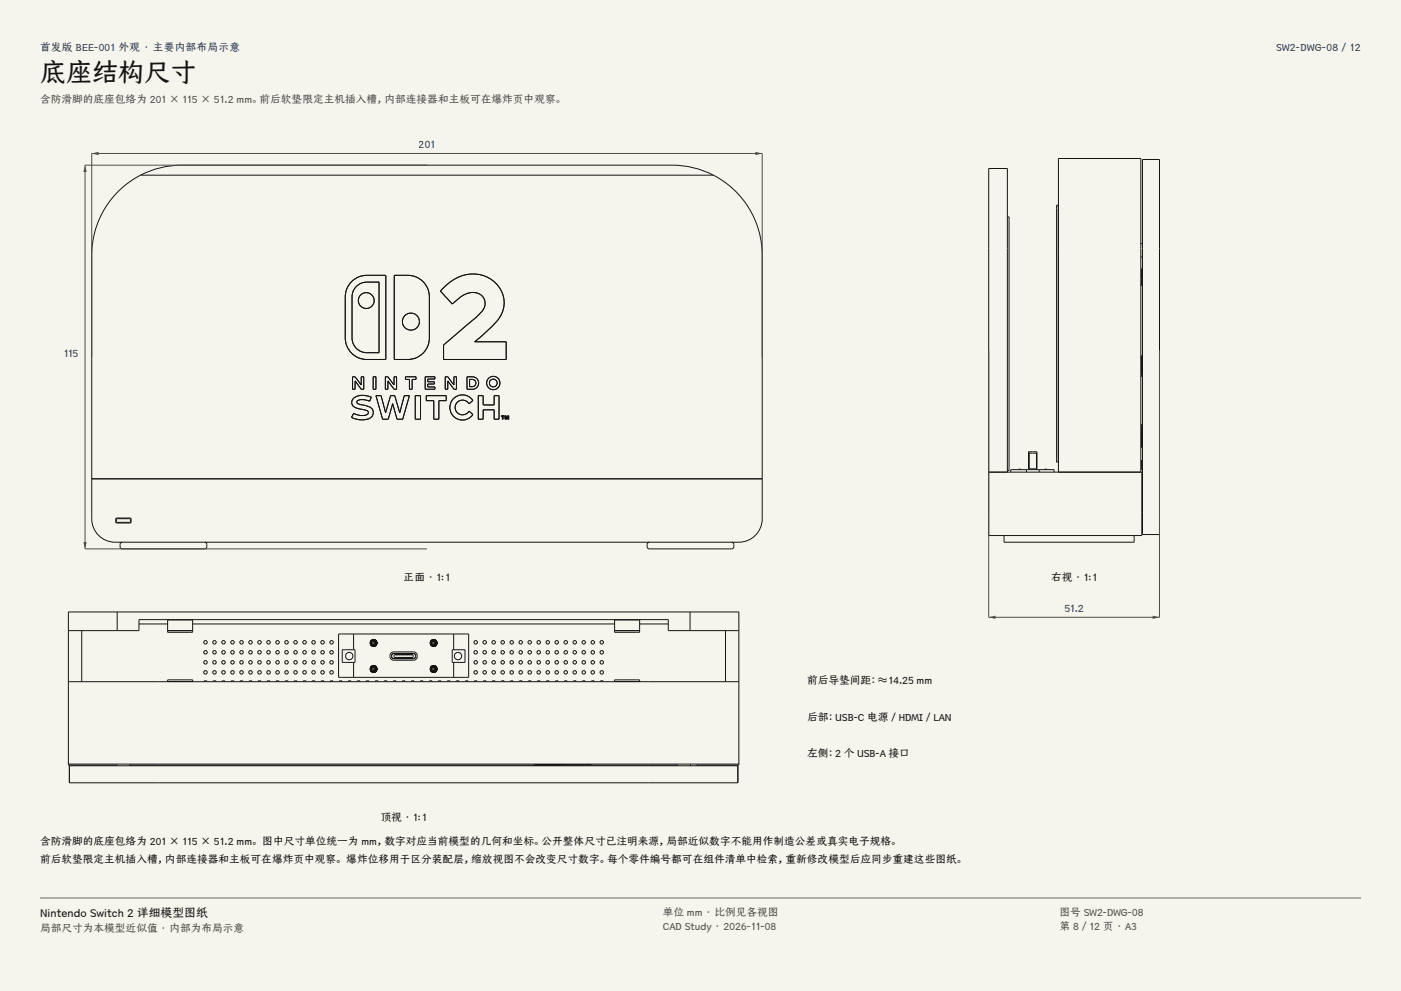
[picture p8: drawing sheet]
<svg xmlns="http://www.w3.org/2000/svg" width="420mm" height="297mm" viewBox="0 0 420 297" stroke-linecap="round" stroke-linejoin="round" font-family="sans-serif">
<g fill="#f5f4ed">
<path d="M0 0h420v297h-420z"/>
<path d="M12 12h396v275h-396z"/>
</g>
<g fill="none" stroke="#141413" stroke-width=".3">
<path d="M42.1 52.5a27 27 0 0 0-14.6 24v79a7 7 0 0 0 7 7h187a7 7 0 0 0 7-7v-79a27 27 0 0 0-14.6-24M42.1 52.5a27 27 0 0 1 12.4-3h147a27 27 0 0 1 12.4 3M42.1 52.5h171.8M342.5 47.8h5.1v112.4h-5.1zM302 65h.5v76h-.5M316.8 61.5h.5v77h-.5zM342 73h.5M342 77h.5M105.4 84.4a6.5 6.5 0 0 1 4.6-1.9h5.5l.2 .2v24.9l-5.7 .1a6.5 6.5 0 0 1-6.5-6.4v-12.3a6.5 6.5 0 0 1 1.9-4.6zM106.8 85.8a4.4 4.4 0 0 1 3.2-1.3h3.6v21.2h-3.6a4.4 4.4 0 0 1-4.5-4.4v-12.3a4.4 4.4 0 0 1 1.3-3.2zM118.2 82.6l4.1-.1a6.5 6.5 0 0 1 6.4 6.5v12.3a6.5 6.5 0 0 1-6.4 6.4h-3.9l-.2-.1zM123.2 98.9h.1"/>
<path d="M132.9 86.4a11.1 11.1 0 0 1 14.8-2.3 8.4 8.4 0 0 1 0 13.5l-5.4 4.8h9.5v5.3h-18.8v-4.3l7.5-6.5a16.7 16.7 0 0 0 4.8-5 3.5 3.5 0 0 0-1.1-3.6 3.5 3.5 0 0 0-3.7-.5 13.1 13.1 0 0 0-4.9 3.3l-3.6-3.9zM342 82.4h.2v1.2v2h-.2M342.2 83h.1M342.2 80.6h.1M342.2 80.6v2.4M342.3 80.6v2.4M105.7 112.9h.7l1.9 2.5v-2.5h.7v3.8h-.7l-1.9-2.5v2.5h-.7zM105.8 119.6a5.1 5.1 0 0 1 5.5-.6l-.5 1.2a4.2 4.2 0 0 0-3.8 0l-.1 .3a1.43 1.43 0 0 0 1.7 .9 4.1 4.1 0 0 1 3.2 1.5 2.22 2.22 0 0 1-2.4 2.9l-2-.1-2-.6 .6-1.2a4.4 4.4 0 0 0 4.2 .2l.2-.2a.63 .63 0 0 0-.5-.9 7.4 7.4 0 0 1-4.3-1.6 1.71 1.71 0 0 1 .2-1.8zM111.9 112.9h.8v3.8h-.8zM112.7 118.6h1.5l1.4 5.1 1.5-5.1h1.2l1.5 5.1 1.4-5.1h1.5l-2 7h-1.7l-1.3-4.6-1.3 4.6h-1.7zM115.5 112.9h.8l1.8 2.5v-2.5h.8v3.8h-.8l-1.8-2.5v2.5h-.8zM121.6 112.9h3.1v.8h-1.1v3h-.9v-3h-1.1z"/>
<path d="M124.5 118.6h1.6v7h-1.6zM124.7 112.9h.1M127.5 112.9h2.9v.7h-2.2v.8h2v.7h-2v.9h2.2v.7h-2.9zM127.8 118.6h6v1.5h-2.2v5.5h-1.6v-5.5h-2.2zM133.5 112.9h.7l1.9 2.5v-2.5h.7v3.8h-.7l-1.9-2.5v2.5h-.7zM136.1 119.4a3.8 3.8 0 0 1 5.7 .6l-1.2 1a2.24 2.24 0 0 0-3.4-.6 2.24 2.24 0 0 0 0 3.4 2.24 2.24 0 0 0 3.4-.6l1.2 1a3.8 3.8 0 0 1-5.6 .8 3.8 3.8 0 0 1-.1-5.6zM136.8 116.7h.1M138.7 119.9h.1M140 112.9h1.5a1.87 1.87 0 0 1 2 1.9 1.87 1.87 0 0 1-2 1.9h-1.5zM140.8 113.7h.8a1.09 1.09 0 0 1 1.1 1.1 1.09 1.09 0 0 1-1.1 1.1h-.8zM141.6 115.9h.1M143.4 118.6h1.4v2.8h3.3v-2.8h1.5v7h-1.5v-2.8h-3.3v2.8h-1.4z"/>
<path d="M342 107.2h.2v.6M342.2 109l.1-2.4-.1 6.3h-.2M108.6 121.4h.1M148.1 121.4h.1M150.3 124.6h.8v.2h-.3v.8h-.2v-.8h-.3zM151.8 125.6l-.2-.8v.8h-.2v-1h.3l.2 .8 .3-.8h.3v1h-.2v-.8l-.3 .8M151.8 125.6h.1M151.9 125.6h.1M152 125.6h.1M342 127.3h.2v6.7M342 134h.5M342 138h.5"/>
<path d="M342.2 138v2.8h-.2M342.2 130.6v2.4M27.5 143.5h201M34.7 155.4l4.3-.2 .3 .3v.9l-.3 .3h-4l-.3-.3zM35 155.5l3.9-.1 .2 .3v.6l-.2 .2h-3.8l-.2-.2zM296.4 141.5h45.9v19h-45.9v-110h5.6v91M303 141.5v-.7h13v.7M305.4 140.8v-.2l.6 .2M307.7 140.8v.7M308.5 140.5h-.1v-5.1h2.5v5.1h-.2M308.5 140.5h2.2M308.5 140.5v-4.7h2.2v4.7"/>
<path d="M311.5 140.8v.7M313.2 140.8v-.2l.6 .2M317.3 141.5v-94h24.7v94M36.7 162.5l-.5 .2-.2 .5 .1 .9 .6 .4h24.7l.4-.2 .2-.5-.1-.9-.5-.4M194.7 162.5l-.5 .2-.2 .5 .1 .9 .6 .4h24.7l.4-.2 .2-.5-.1-.9-.5-.4M301 160.5v2h39v-2M20.5 189h14.6M24.5 189v15.3M35.1 183.4h-14.6v45.9h14.5M35.1 183.4h171.8M35.1 189h6.6v-3.3h158.6v3.3h6.6M35.1 183.4v5.6"/>
<path d="M41.7 187h8.6M50.3 185.8h7.5v3.7h-7.5zM50.3 189h7.5M57.8 187h126.5M102.6 194.7h3.8v3.8h-3.8zM106 190h30M106 190h-4.5v13h4.5M106 190v4.7M106 198.5v4.5M111.1 192.7a.95 .95 0 0 1 1.3-.8 .95 .95 0 0 1 .2 1.6 .95 .95 0 0 1-1.5-.6 .95 .95 0 0 1 .8-1.1 .95 .95 0 0 1 1.1 .9M111.1 192.7a.95 .95 0 0 0 1.4 .8 .95 .95 0 0 0 0-1.6 .95 .95 0 0 0-1.4 .7 .95 .95 0 0 0 1.3 1 .95 .95 0 0 0 .2-1.6 .95 .95 0 0 0-1.5 .5 .95 .95 0 0 0 1.2 1.1 .95 .95 0 0 0 .4-1.6 .95 .95 0 0 0-1.6 .4 .95 .95 0 0 0 1.1 1.2 .95 .95 0 0 0 .5-1.5 .95 .95 0 0 0-1.6 .2 .95 .95 0 0 0 .7 1.3 .95 .95 0 0 0 1.2-.9M111.1 192.7a.95 .95 0 0 1 1.4-.8 .95 .95 0 0 1 0 1.6 .95 .95 0 0 1-1.4-.7 .95 .95 0 0 1 .9-1 .95 .95 0 0 1 1 .9"/>
<path d="M111.1 192.7h.2M111.1 192.7h.1M117.1 195.8l1-.4h5.9a1.25 1.25 0 0 1 1.1 1.2 1.25 1.25 0 0 1-1.1 1.3h-5.9a1.27 1.27 0 0 1-1-2.1zM117.4 196.5l.2-.5 .5-.2h5.9l.4 .2 .3 .5M117.4 196.5l.2 .7 .5 .2h6.1l.4-.4v-.5M117.4 196.5l.2-.4 .5-.2h5.9l.4 .2 .2 .4M118.2 196.4l.3-.2h5l.4 .5-.4 .4h-5l-.3-.2zM118.3 196.2h.1M118.3 197h.1M118.6 196.2h.1M118.6 197v.1M118.7 197h.1"/>
<path d="M118.9 196.2h.1M118.9 197v.1M119.1 196.2h.1M119.1 197v.1M119.2 197h.1M119.4 196.2h.1M119.4 197v.1M119.6 196.2h.1M119.6 197v.1M119.7 197h.1M119.9 196.2h.1M119.9 197v.1"/>
<path d="M120.1 196.2h.1M120.1 197v.1M120.2 197h.1M120.4 196.2h.1M120.4 197v.1M120.6 196.2h.1M120.6 197v.1M120.7 197h.1M120.9 196.2h.1M120.9 197v.1M121.1 196.2h.1M121.1 197v.1"/>
<path d="M121.2 197h.1M121.4 196.2h.1M121.4 197v.1M121.6 196.2h.1M121.6 197v.1M121.7 197h.1M121.9 196.2h.1M121.9 197v.1M122.1 196.2h.1M122.1 197v.1M122.2 197h.1M122.4 196.2h.1"/>
<path d="M122.4 197v.1M122.6 196.2h.1M122.6 197v.1M122.7 197h.1M122.9 196.2h.1M122.9 197v.1M123.1 196.2h.1M123.1 197v.1M123.2 197h.1M123.4 196.2h.1M123.4 197v.1M123.7 196.2h.1"/>
<path d="M123.7 197h.1M129.1 192.7a.95 .95 0 0 1 1.3-.8 .95 .95 0 0 1 .2 1.6 .95 .95 0 0 1-1.5-.6 .95 .95 0 0 1 .8-1.1 .95 .95 0 0 1 1.1 .9M129.1 192.7a.95 .95 0 0 0 1.4 .8 .95 .95 0 0 0 0-1.6 .95 .95 0 0 0-1.4 .7 .95 .95 0 0 0 1.3 1 .95 .95 0 0 0 .2-1.6 .95 .95 0 0 0-1.5 .5 .95 .95 0 0 0 1.2 1.1 .95 .95 0 0 0 .4-1.6 .95 .95 0 0 0-1.6 .4 .95 .95 0 0 0 1.1 1.2 .95 .95 0 0 0 .5-1.5 .95 .95 0 0 0-1.6 .2 .95 .95 0 0 0 .7 1.3 .95 .95 0 0 0 1.2-.9M129.1 192.7a.95 .95 0 0 1 1.4-.8 .95 .95 0 0 1 0 1.6 .95 .95 0 0 1-1.4-.7 .95 .95 0 0 1 .9-1 .95 .95 0 0 1 1 .9M129.1 192.7h.2M129.1 192.7h.1M135.6 194.7h3.8v3.8h-3.8zM136 190h4.5v13h-4.5M136 190v4.7M136 198.5v4.5M184.3 185.8h7.5v3.7h-7.5zM184.3 189h7.5"/>
<path d="M191.8 187h8.5M206.9 183.4h14.6v45.9h-12.5M206.9 189h14.6M206.9 183.4v5.6M217.5 189v15.3M20.5 204.3h201M50.3 203.8h7.5v.5h-7.5zM61.1 204.3l.5-.3 .5 .3M63.8 204.3l.5-.3 .5 .3M66.5 204.3l.5-.3 .5 .3M69.2 204.3l.5-.3 .5 .3M71.9 204.3l.5-.3 .5 .3"/>
<path d="M74.6 204.3l.5-.3 .5 .3M77.3 204.3l.5-.3 .5 .3M80 204.3l.5-.3 .5 .3M82.7 204.3l.5-.3 .5 .3M85.4 204.3l.5-.3 .5 .3M88.1 204.3l.5-.3 .5 .3M90.8 204.3l.5-.3 .5 .3M93.5 204.3l.5-.3 .5 .3M96.2 204.3l.5-.3 .5 .3M98.9 204.3l.5-.3 .5 .3M101.6 204.3l.5-.3 .5 .3M104.3 204.3l.5-.3 .5 .3"/>
<path d="M106 203h30M107 204.3l.5-.3 .5 .3M109.7 204.3l.5-.3 .5 .3M111.1 200.5a.95 .95 0 0 1 1.3-.8 .95 .95 0 0 1 .2 1.6 .95 .95 0 0 1-1.5-.6 .95 .95 0 0 1 .8-1.1 .95 .95 0 0 1 1.1 .9M111.1 200.5a.95 .95 0 0 0 1.4 .8 .95 .95 0 0 0 0-1.6 .95 .95 0 0 0-1.4 .7 .95 .95 0 0 0 1.3 1 .95 .95 0 0 0 .2-1.6 .95 .95 0 0 0-1.5 .5 .95 .95 0 0 0 1.2 1.1 .95 .95 0 0 0 .4-1.6 .95 .95 0 0 0-1.6 .4 .95 .95 0 0 0 1.1 1.2 .95 .95 0 0 0 .5-1.5 .95 .95 0 0 0-1.6 .2 .95 .95 0 0 0 .7 1.3 .95 .95 0 0 0 1.2-.9M111.1 200.5a.95 .95 0 0 1 1.4-.8 .95 .95 0 0 1 0 1.6 .95 .95 0 0 1-1.4-.7 .95 .95 0 0 1 .9-1 .95 .95 0 0 1 1 .9M111.1 200.5h.2M111.1 200.5h.1M112.4 204.3l.5-.3 .5 .3M115.1 204.3l.5-.3 .5 .3M117.8 204.3l.5-.3 .5 .3M120.5 204.3l.5-.3 .5 .3"/>
<path d="M123.2 204.3l.5-.3 .5 .3M125.9 204.3l.5-.3 .5 .3M128.6 204.3l.5-.3 .5 .3M129.1 200.5a.95 .95 0 0 1 1.3-.8 .95 .95 0 0 1 .2 1.6 .95 .95 0 0 1-1.5-.6 .95 .95 0 0 1 .8-1.1 .95 .95 0 0 1 1.1 .9M129.1 200.5a.95 .95 0 0 0 1.4 .8 .95 .95 0 0 0 0-1.6 .95 .95 0 0 0-1.4 .7 .95 .95 0 0 0 1.3 1 .95 .95 0 0 0 .2-1.6 .95 .95 0 0 0-1.5 .5 .95 .95 0 0 0 1.2 1.1 .95 .95 0 0 0 .4-1.6 .95 .95 0 0 0-1.6 .4 .95 .95 0 0 0 1.1 1.2 .95 .95 0 0 0 .5-1.5 .95 .95 0 0 0-1.6 .2 .95 .95 0 0 0 .7 1.3 .95 .95 0 0 0 1.2-.9M129.1 200.5a.95 .95 0 0 1 1.4-.8 .95 .95 0 0 1 0 1.6 .95 .95 0 0 1-1.4-.7 .95 .95 0 0 1 .9-1 .95 .95 0 0 1 1 .9M129.1 200.5h.2M129.1 200.5h.1M131.3 204.3l.5-.3 .5 .3M134 204.3l.5-.3 .5 .3M136.7 204.3l.5-.3 .5 .3M139.4 204.3l.5-.3 .5 .3"/>
<path d="M142.1 204.3l.5-.3 .5 .3M144.8 204.3l.5-.3 .5 .3M147.5 204.3l.5-.3 .5 .3M150.2 204.3l.5-.3 .5 .3M152.9 204.3l.5-.3 .5 .3M155.6 204.3l.5-.3 .5 .3M158.3 204.3l.5-.3 .5 .3M161 204.3l.5-.3 .5 .3M163.7 204.3l.5-.3 .5 .3M166.4 204.3l.5-.3 .5 .3M169.1 204.3l.5-.3 .5 .3M171.8 204.3l.5-.3 .5 .3"/>
<path d="M174.5 204.3l.5-.3 .5 .3M177.2 204.3l.5-.3 .5 .3M179.9 204.3l.5-.3 .5 .3M184.3 203.8h7.5v.5h-7.5zM20.5 229h201M20.8 229.5h200.4v5.1h-200.4zM35 229v.5M39 229v.5M39 229.3h164M160 229.2h2.4M160 229.2v.1M160.8 229v.2h1.1"/>
<path d="M161 229.2v.1M161.3 229.2v.1M161.9 229.2h2.7M161.9 229v.2M162.3 229.2v.1M162.4 229.2h2M162.4 229.2v.1M164.4 229.2h.5M164.4 229.2v.1M164.6 229.2h8.8M164.6 229v.2M164.9 229.2h2.8"/>
<path d="M164.9 229.2v.1M165 229.2v.1M165.4 229.2v.1M165.9 229.2v.1M166.5 229.2v.1M167.2 229.2v.1M167.7 229.2v.1M168.3 229.2h.4M168.3 229.2v.1M168.7 229.2v.1M173.4 229.2h2.7M173.4 229v.2"/>
<path d="M176.1 229v.2M177.2 229v.2h-1.1M203 229v.5M207 229v.5M209 229v.5"/>
<circle cx="109.8" cy="90.1" r="2.37"/>
<circle cx="123.2" cy="96.4" r="2.55"/>
<circle cx="147.9" cy="114.8" r="2"/>
<circle cx="147.9" cy="114.8" r="1.17"/>
<circle cx="61.6" cy="192.5" r=".52"/>
<circle cx="61.6" cy="198.5" r=".52"/>
<circle cx="61.6" cy="195.5" r=".52"/>
<circle cx="64.3" cy="198.5" r=".52"/>
<circle cx="64.3" cy="192.5" r=".52"/>
<circle cx="64.3" cy="195.5" r=".52"/>
<circle cx="67" cy="192.5" r=".52"/>
<circle cx="67" cy="195.5" r=".52"/>
<circle cx="67" cy="198.5" r=".52"/>
<circle cx="69.7" cy="198.5" r=".52"/>
<circle cx="69.7" cy="192.5" r=".52"/>
<circle cx="69.7" cy="195.5" r=".52"/>
<circle cx="72.4" cy="198.5" r=".52"/>
<circle cx="72.4" cy="192.5" r=".52"/>
<circle cx="72.4" cy="195.5" r=".52"/>
<circle cx="75.1" cy="198.5" r=".52"/>
<circle cx="75.1" cy="192.5" r=".52"/>
<circle cx="75.1" cy="195.5" r=".52"/>
<circle cx="77.8" cy="192.5" r=".52"/>
<circle cx="77.8" cy="198.5" r=".52"/>
<circle cx="77.8" cy="195.5" r=".52"/>
<circle cx="80.5" cy="192.5" r=".52"/>
<circle cx="80.5" cy="198.5" r=".52"/>
<circle cx="80.5" cy="195.5" r=".52"/>
<circle cx="83.2" cy="198.5" r=".52"/>
<circle cx="83.2" cy="192.5" r=".52"/>
<circle cx="83.2" cy="195.5" r=".52"/>
<circle cx="85.9" cy="192.5" r=".52"/>
<circle cx="85.9" cy="198.5" r=".52"/>
<circle cx="85.9" cy="195.5" r=".52"/>
<circle cx="88.6" cy="198.5" r=".52"/>
<circle cx="88.6" cy="192.5" r=".52"/>
<circle cx="88.6" cy="195.5" r=".52"/>
<circle cx="91.3" cy="198.5" r=".52"/>
<circle cx="91.3" cy="195.5" r=".52"/>
<circle cx="91.3" cy="192.5" r=".52"/>
<circle cx="94" cy="192.5" r=".52"/>
<circle cx="94" cy="198.5" r=".52"/>
<circle cx="94" cy="195.5" r=".52"/>
<circle cx="96.7" cy="198.5" r=".52"/>
<circle cx="96.7" cy="192.5" r=".52"/>
<circle cx="96.7" cy="195.5" r=".52"/>
<circle cx="99.4" cy="192.5" r=".52"/>
<circle cx="99.4" cy="198.5" r=".52"/>
<circle cx="99.4" cy="195.5" r=".52"/>
<circle cx="104.7" cy="196.6" r="1.1"/>
<circle cx="112" cy="192.7" r="1.06"/>
<circle cx="112" cy="192.7" r=".3"/>
<circle cx="112" cy="192.7" r=".69"/>
<circle cx="118.3" cy="197" r=".02"/>
<circle cx="118.3" cy="196.2" r=".02"/>
<circle cx="118.7" cy="197" r=".02"/>
<circle cx="118.7" cy="196.2" r=".02"/>
<circle cx="118.7" cy="197.1" r=".02"/>
<circle cx="118.8" cy="197" r=".02"/>
<circle cx="118.8" cy="196.2" r=".02"/>
<circle cx="118.8" cy="197.1" r=".02"/>
<circle cx="119.2" cy="197" r=".02"/>
<circle cx="119.2" cy="196.2" r=".02"/>
<circle cx="119.2" cy="197.1" r=".02"/>
<circle cx="119.3" cy="197" r=".02"/>
<circle cx="119.3" cy="196.2" r=".02"/>
<circle cx="119.3" cy="197.1" r=".02"/>
<circle cx="119.7" cy="197" r=".02"/>
<circle cx="119.7" cy="196.2" r=".02"/>
<circle cx="119.7" cy="197.1" r=".02"/>
<circle cx="119.8" cy="197" r=".02"/>
<circle cx="119.8" cy="196.2" r=".02"/>
<circle cx="119.8" cy="197.1" r=".02"/>
<circle cx="120.2" cy="197" r=".02"/>
<circle cx="120.2" cy="196.2" r=".02"/>
<circle cx="120.2" cy="197.1" r=".02"/>
<circle cx="120.3" cy="196.2" r=".02"/>
<circle cx="120.3" cy="197" r=".02"/>
<circle cx="120.3" cy="197.1" r=".02"/>
<circle cx="120.7" cy="197" r=".02"/>
<circle cx="120.7" cy="196.2" r=".02"/>
<circle cx="120.7" cy="197.1" r=".02"/>
<circle cx="120.8" cy="196.2" r=".02"/>
<circle cx="120.8" cy="197" r=".02"/>
<circle cx="120.8" cy="197.1" r=".02"/>
<circle cx="121.2" cy="197" r=".02"/>
<circle cx="121.2" cy="196.2" r=".02"/>
<circle cx="121.2" cy="197.1" r=".02"/>
<circle cx="121.3" cy="197" r=".02"/>
<circle cx="121.3" cy="196.2" r=".02"/>
<circle cx="121.3" cy="197.1" r=".02"/>
<circle cx="121.7" cy="197" r=".02"/>
<circle cx="121.7" cy="196.2" r=".02"/>
<circle cx="121.7" cy="197.1" r=".02"/>
<circle cx="121.8" cy="197" r=".02"/>
<circle cx="121.8" cy="196.2" r=".02"/>
<circle cx="121.8" cy="197.1" r=".02"/>
<circle cx="122.2" cy="196.2" r=".02"/>
<circle cx="122.2" cy="197" r=".02"/>
<circle cx="122.2" cy="197.1" r=".02"/>
<circle cx="122.3" cy="197" r=".02"/>
<circle cx="122.3" cy="196.2" r=".02"/>
<circle cx="122.3" cy="197.1" r=".02"/>
<circle cx="122.7" cy="197" r=".02"/>
<circle cx="122.7" cy="196.2" r=".02"/>
<circle cx="122.7" cy="197.1" r=".02"/>
<circle cx="122.8" cy="197" r=".02"/>
<circle cx="122.8" cy="196.2" r=".02"/>
<circle cx="122.8" cy="197.1" r=".02"/>
<circle cx="123.2" cy="197" r=".02"/>
<circle cx="123.2" cy="196.2" r=".02"/>
<circle cx="123.2" cy="197.1" r=".02"/>
<circle cx="123.3" cy="197" r=".02"/>
<circle cx="123.3" cy="196.2" r=".02"/>
<circle cx="123.3" cy="197.1" r=".02"/>
<circle cx="123.7" cy="197" r=".02"/>
<circle cx="123.7" cy="196.2" r=".02"/>
<circle cx="130" cy="192.7" r="1.06"/>
<circle cx="130" cy="192.7" r=".3"/>
<circle cx="130" cy="192.7" r=".69"/>
<circle cx="137.3" cy="196.6" r="1.1"/>
<circle cx="142.6" cy="198.5" r=".52"/>
<circle cx="142.6" cy="192.5" r=".52"/>
<circle cx="142.6" cy="195.5" r=".52"/>
<circle cx="145.3" cy="192.5" r=".52"/>
<circle cx="145.3" cy="198.5" r=".52"/>
<circle cx="145.3" cy="195.5" r=".52"/>
<circle cx="148" cy="195.5" r=".52"/>
<circle cx="148" cy="192.5" r=".52"/>
<circle cx="148" cy="198.5" r=".52"/>
<circle cx="150.7" cy="198.5" r=".52"/>
<circle cx="150.7" cy="192.5" r=".52"/>
<circle cx="150.7" cy="195.5" r=".52"/>
<circle cx="153.4" cy="192.5" r=".52"/>
<circle cx="153.4" cy="198.5" r=".52"/>
<circle cx="153.4" cy="195.5" r=".52"/>
<circle cx="156.1" cy="192.5" r=".52"/>
<circle cx="156.1" cy="198.5" r=".52"/>
<circle cx="156.1" cy="195.5" r=".52"/>
<circle cx="158.8" cy="195.5" r=".52"/>
<circle cx="158.8" cy="198.5" r=".52"/>
<circle cx="158.8" cy="192.5" r=".52"/>
<circle cx="161.5" cy="198.5" r=".52"/>
<circle cx="161.5" cy="192.5" r=".52"/>
<circle cx="161.5" cy="195.5" r=".52"/>
<circle cx="164.2" cy="192.5" r=".52"/>
<circle cx="164.2" cy="198.5" r=".52"/>
<circle cx="164.2" cy="195.5" r=".52"/>
<circle cx="166.9" cy="195.5" r=".52"/>
<circle cx="166.9" cy="198.5" r=".52"/>
<circle cx="166.9" cy="192.5" r=".52"/>
<circle cx="169.6" cy="192.5" r=".52"/>
<circle cx="169.6" cy="198.5" r=".52"/>
<circle cx="169.6" cy="195.5" r=".52"/>
<circle cx="172.3" cy="198.5" r=".52"/>
<circle cx="172.3" cy="192.5" r=".52"/>
<circle cx="172.3" cy="195.5" r=".52"/>
<circle cx="175" cy="198.5" r=".52"/>
<circle cx="175" cy="195.5" r=".52"/>
<circle cx="175" cy="192.5" r=".52"/>
<circle cx="177.7" cy="195.5" r=".52"/>
<circle cx="177.7" cy="192.5" r=".52"/>
<circle cx="177.7" cy="198.5" r=".52"/>
<circle cx="180.4" cy="198.5" r=".52"/>
<circle cx="180.4" cy="195.5" r=".52"/>
<circle cx="180.4" cy="192.5" r=".52"/>
<circle cx="61.6" cy="201.5" r=".52"/>
<circle cx="64.3" cy="201.5" r=".52"/>
<circle cx="67" cy="201.5" r=".52"/>
<circle cx="69.7" cy="201.5" r=".52"/>
<circle cx="72.4" cy="201.5" r=".52"/>
<circle cx="75.1" cy="201.5" r=".52"/>
<circle cx="77.8" cy="201.5" r=".52"/>
<circle cx="80.5" cy="201.5" r=".52"/>
<circle cx="83.2" cy="201.5" r=".52"/>
<circle cx="85.9" cy="201.5" r=".52"/>
<circle cx="88.6" cy="201.5" r=".52"/>
<circle cx="91.3" cy="201.5" r=".52"/>
<circle cx="94" cy="201.5" r=".52"/>
<circle cx="96.7" cy="201.5" r=".52"/>
<circle cx="99.4" cy="201.5" r=".52"/>
<circle cx="112" cy="200.5" r="1.06"/>
<circle cx="112" cy="200.5" r=".3"/>
<circle cx="112" cy="200.5" r=".69"/>
<circle cx="130" cy="200.5" r="1.06"/>
<circle cx="130" cy="200.5" r=".3"/>
<circle cx="130" cy="200.5" r=".69"/>
<circle cx="142.6" cy="201.5" r=".52"/>
<circle cx="145.3" cy="201.5" r=".52"/>
<circle cx="148" cy="201.5" r=".52"/>
<circle cx="150.7" cy="201.5" r=".52"/>
<circle cx="153.4" cy="201.5" r=".52"/>
<circle cx="156.1" cy="201.5" r=".52"/>
<circle cx="158.8" cy="201.5" r=".52"/>
<circle cx="161.5" cy="201.5" r=".52"/>
<circle cx="164.2" cy="201.5" r=".52"/>
<circle cx="166.9" cy="201.5" r=".52"/>
<circle cx="169.6" cy="201.5" r=".52"/>
<circle cx="172.3" cy="201.5" r=".52"/>
<circle cx="175" cy="201.5" r=".52"/>
<circle cx="177.7" cy="201.5" r=".52"/>
<circle cx="180.4" cy="201.5" r=".52"/>
</g>
<path d="M27.5 107v-61h201v61" fill="none" stroke="#504e49" stroke-width=".3"/>
<g fill="#504e49">
<path d="M27.5 46l2-.5v1z"/>
<path d="M226.5 45.5l2 .5-2 .5z"/>
</g>
<path d="M128 49.5h-102.5v115h102.5" fill="none" stroke="#504e49" stroke-width=".3"/>
<g fill="#504e49">
<path d="M25.5 49.5l.5 2h-1z"/>
<path d="M25 162.5h1l-.5 2z"/>
</g>
<path d="M296.4 105v80h51.2v-80" fill="none" stroke="#504e49" stroke-width=".3"/>
<g fill="#504e49">
<path d="M296.4 185l2-.5v1z"/>
<path d="M345.6 184.5l2 .5-2 .5z"/>
</g>
<path d="M12 269.3h396zM12 269h396v.3h-396z" fill-rule="evenodd" fill="#504e49"/>
<text font-size="7.8" fill="#141413" x="12" y="24.7">底座结构尺寸</text>
<text font-size="3.5" fill="#141413" x="12" y="274.9">Nintendo Switch 2 详细模型图纸</text>
<g font-size="3.2" fill="#1b365d">
<text x="12" y="15.3">首发版 BEE-001 外观 · 主要内部布局示意</text>
<text x="382.5" y="15.3">SW2-DWG-08 / 12</text>
<text x="125.6" y="44.4">201</text>
<text x="19" y="107">115</text>
<text x="319.1" y="183.4">51.2</text>
</g>
<g font-size="3.2" fill="#504e49">
<text x="12" y="30.9">含防滑脚的底座包络为 201 × 115 × 51.2 mm。前后软垫限定主机插入槽，内部连接器和主板可在爆炸页中观察。</text>
<text x="198.7" y="274.5">单位 mm · 比例见各视图</text>
<text x="317.6" y="274.5">图号 SW2-DWG-08</text>
<text x="12" y="279.3">局部尺寸为本模型近似值 · 内部为布局示意</text>
<text x="198.7" y="278.8">CAD Study · 2026-11-08</text>
<text x="317.6" y="278.8">第 8 / 12 页 · A3</text>
</g>
<g font-size="3.2" fill="#141413">
<text x="121.1" y="174">正面 · 1:1</text>
<text x="315.1" y="174">右视 · 1:1</text>
<text x="242" y="205">前后导垫间距：≈14.25 mm</text>
<text x="242" y="216">后部：USB-C 电源 / HDMI / LAN</text>
<text x="242" y="227">左侧：2 个 USB-A 接口</text>
<text x="114.1" y="246">顶视 · 1:1</text>
<text x="12" y="253.3">含防滑脚的底座包络为 201 × 115 × 51.2 mm。 图中尺寸单位统一为 mm，数字对应当前模型的几何和坐标。公开整体尺寸已注明来源，局部近似数字不能用作制造公差或真实电子规格。</text>
<text x="12" y="258.6">前后软垫限定主机插入槽，内部连接器和主板可在爆炸页中观察。 爆炸位移用于区分装配层，缩放视图不会改变尺寸数字。每个零件编号都可在组件清单中检索，重新修改模型后应同步重建这些图纸。</text>
</g>
</svg>
